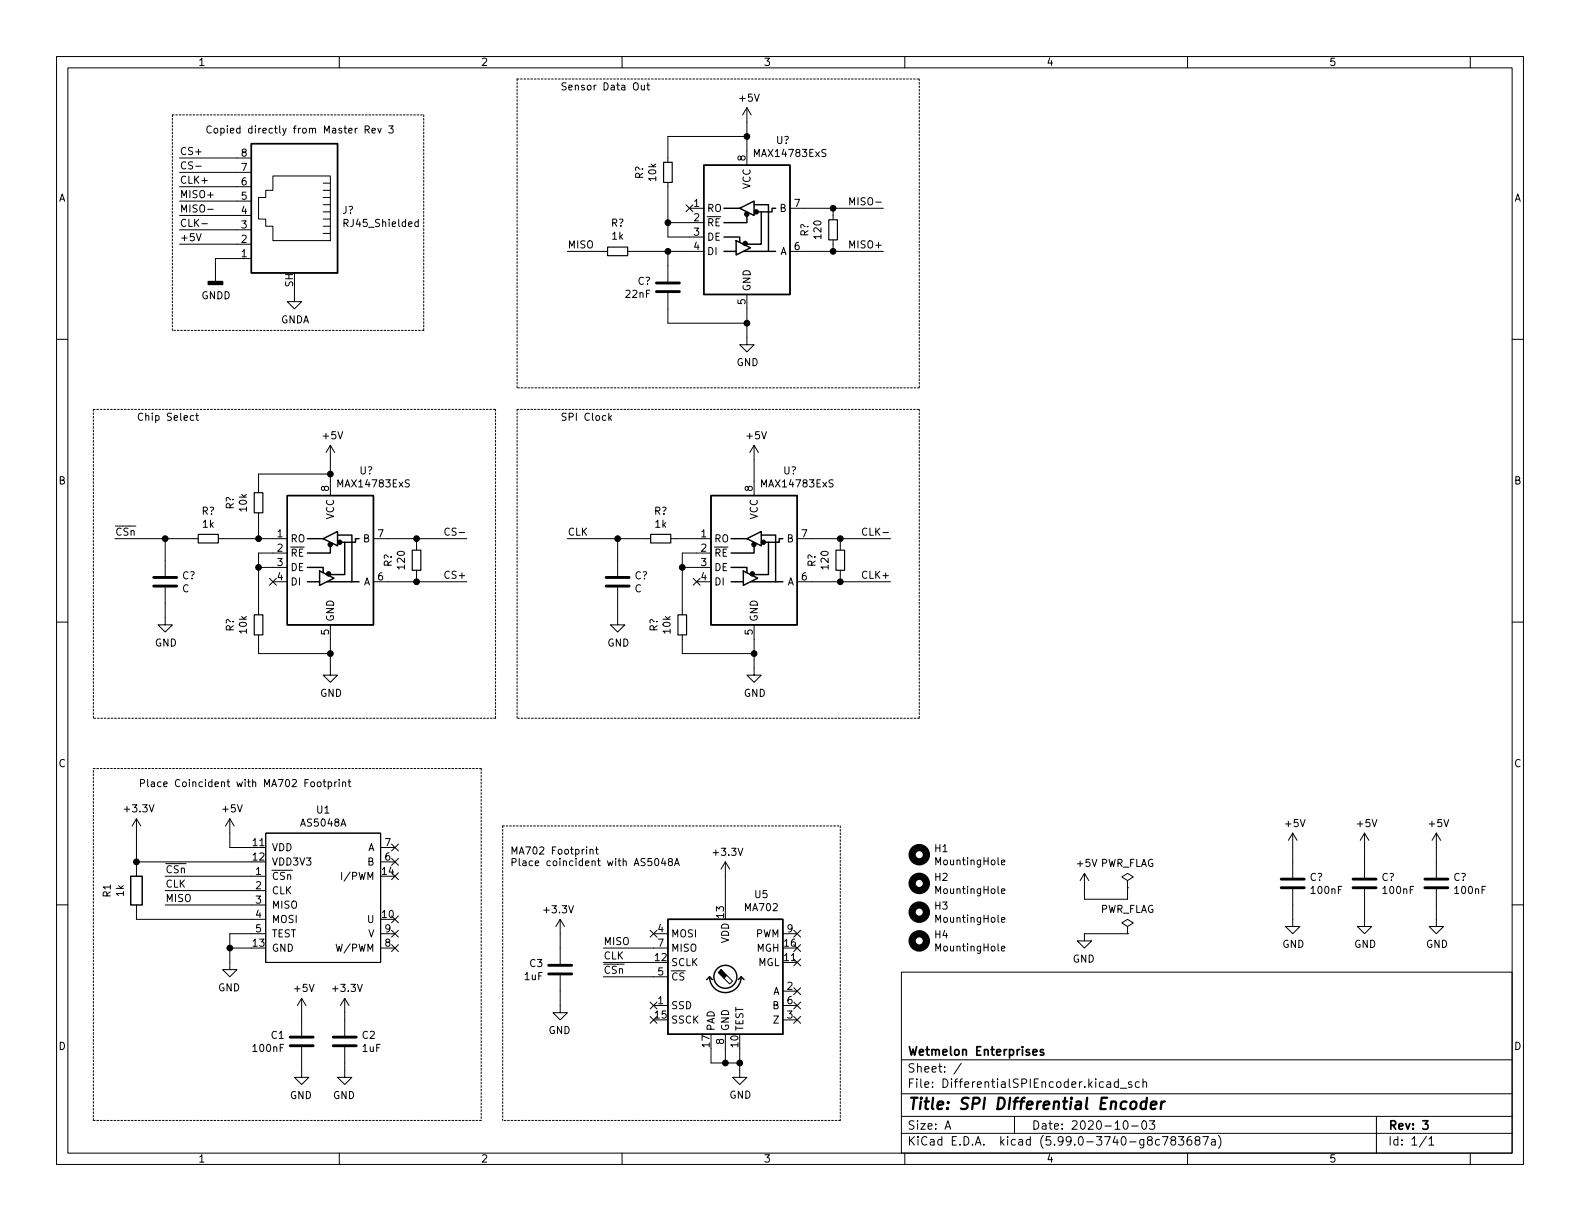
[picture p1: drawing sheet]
<svg xmlns="http://www.w3.org/2000/svg" width="279mm" height="216mm" viewBox="0 0 279 216" stroke-linecap="round" stroke-linejoin="round" font-family="sans-serif">
<g fill="none" stroke="#000" stroke-width=".18">
<path d="M10 10h259.4v195.9h-259.4zM12 12h255.4v191.9h-255.4zM60 10v2M110 10v2M112.1 14.8l.2-.2a.43 .43 0 0 1 .6 .5v.4a.42 .42 0 0 1-.5 .4 .42 .42 0 0 1-.4-.4zM113.4 15.1l.1 .7 .3 .1 .2-.1M114 15.1v.8M114.4 15.1h.5M114.6 14.6v1.1l.3 .2M132.1 19.1v10.1M132.1 19.1l-.8 1.2M132.1 19.1l.7 1.2"/>
<path d="M160 10v2M210 10v2M260 10v2M31.7 38.1h12.7M31.7 35.6h12.7M31.7 33h12.7M31.7 30.5h12.7M31.7 27.9h12.7M34.6 29.4h1M35.7 39.6h1M36.7 37h1M37.4 22.4a.6 .6 0 0 0-.9 .4 .6 .6 0 0 0 .6 .7l.3-.1"/>
<path d="M38 22.7h.3l.2 .2v.4l-.2 .2h-.3l-.2-.2zM39.1 22.7h.3l.3 .2-.2 .6h-.4M39.1 22.7v1.3M40.2 22.3v.1M40.2 22.7v.8M48.3 31.1h10.1v11.4h-10.1v-2.5h-1.3v-1.3h-1.3v-3.8h1.3v-1.2h1.3zM57.1 38.7h1.3M57.1 37.5h1.3M57.1 36.2h1.3M57.1 34.9h1.3M57.1 33.7h1.3M57.1 32.4h1.3"/>
<path d="M68.7 22.3h.8l-.4 .4 .4 .2v.5l-.2 .1-.6-.1M74 39.3l-.4-.1-.2 .3 .1 .5h.5M74 38.8v1.3M118.1 39.4h6.4M118.1 32.3v9.6h6.4M121.3 36.2l1.2 1.2M121.9 36.8h2.6M122.5 36.2l-1.2 1.2M132.1 24.1h-14v4.6M133.3 36.2h.1M139.7 36.8h16.5M147.3 36.8v2.1"/>
<path d="M150.3 36.2v-1.2l.4 .9 .4-.9v1.2M10 60h2M31.7 43.2h12.7M31.7 40.6h12.7M34.7 41.3l.5 1.3 .4-1.3M44.4 45.7h-6.3v4.1M52.1 50.8v2.5h1.2l-1.2 1.3-1.3-1.3h1.3M57.1 41.3h1.3M57.1 40h1.3M100.3 44.5h7.1M111 44.5h13.5M118.1 44.5v5.3"/>
<path d="M118.1 51.8v5.4h14M132.1 52.1v8.9h1.2l-1.2 1.2-1.3-1.2h1.3M139.7 44.5h16.5M147.3 42.4v2.1M267.4 60h2M34.2 73.5h-.3l-.3 .2 .2 .6h.4M34.6 73.5h.5M34.8 73.1v1l.3 .2M58.4 78.7l-.7 1.3M58.4 78.7v8.9M58.4 78.7l.8 1.3M107.7 73.1v1.2"/>
<path d="M107.8 73.8l.3 .5M108.1 73.5l-.4 .5M133.3 78.7l-.7 1.3M133.3 78.7v8.9M133.3 78.7l.8 1.3M20.3 95.3h14.8M29.2 95.3v6.6M38.6 95.3h12.2M45.7 90.7v4.6M50.8 97.8h-5.1v10.9M58.4 83.8h-12.7v3.3M59.7 94.6h.1"/>
<path d="M66 95.3h16.5M73.7 95.3v2M79.4 93.5a.6 .6 0 0 0-.8 .4 .6 .6 0 0 0 .6 .7l.2-.1M100.3 95.3h14.8M109.2 95.3v6.6M118.6 95.3h7.1M125.7 97.8h-5.1v10.9M134.6 94.6h.1M141 95.3h16.5M148.6 95.3v2M153.3 93.5a.6 .6 0 0 0-.8 .4 .6 .6 0 0 0 .5 .7l.3-.1M10 110h2"/>
<path d="M29.2 103.9v6.6h1.3l-1.3 1.3-1.3-1.3h1.3M45.7 112.3v3.3h12.7M45.7 100.3h5.1M47.7 102.3l1.2 1.2M48.3 102.9h2.5M48.9 102.3l-1.2 1.2M58.4 110.5v8.9h1.3l-1.3 1.3-1.3-1.3h1.3M66 102.9h16.5M73.7 100.8v2.1M109.2 103.9v6.6h1.3l-1.3 1.3-1.3-1.3h1.3M120.6 100.3h5.1M120.6 112.3v3.3h12.7"/>
<path d="M122.6 102.3l1.2 1.2M123.2 102.9h2.5M123.8 102.3l-1.2 1.2M133.3 110.5v8.9h1.3l-1.3 1.3-1.2-1.3h1.2M141 102.9h16.5M148.6 100.8v2.1M267.4 110h2M24.8 138.5l.6-.1 .2-.1-.1-.3-.7-.2v1.3M26.1 137.8v1.1l.2 .2M26.8 138.3h.5v.8M27.3 138.6h-.4l-.2 .2 .2 .3 .4-.1M28.5 138.3h-.4l-.2 .2 .1 .5h.5"/>
<path d="M29 138.7l.6-.1-.1-.3h-.4l-.1 .1v.6h.5M60.6 138.4l.2-.1h.3v.8M60.6 138.3v.8M61.5 138.3h.5M61.7 137.8v1.1l.3 .2M10 160h2M24.1 152.4h20.3M24.1 144.8l-.7 1.3M24.1 144.8v10.1M24.1 144.8l.8 1.3M29.2 154.9h17.8M29.2 157.5h17.8"/>
<path d="M40.6 144.8v5.1h6.4M40.6 144.8l-.7 1.3M40.6 144.8l.8 1.3M47 147.3h20.3v22.9h-20.3zM60.4 154.2v1.3M67.3 149.9h2.5M67.3 152.4h2.5M69.2 154.3l1.3 1.2M69.2 151.8l1.3 1.2M69.2 149.3l1.3 1.2M70.5 154.3l-1.3 1.2M70.5 151.8l-1.3 1.2"/>
<path d="M70.5 149.3l-1.3 1.2M104.3 150.3l.2-.1h.3l.1 .8M104.3 150.2v.8M105.3 150.2h.5M105.5 149.8v1l.3 .2M115.2 151.8h-.6v.6l.1-.1h.5l.1 .2-.1 .4-.2 .2-.4-.2M115.9 151.9l.2-.1a.68 .68 0 0 1 .4 .6 .68 .68 0 0 1-.4 .7l-.2-.2-.1-.3zM117.3 151.7l-.3 .9h.8M117.6 152.2v.9M118.4 152.3l-.2-.2v-.2l.2-.1 .4 .1 .1 .1v.2l-.6 .2-.1 .2v.2l.2 .3h.3l.2-.3v-.2l-.2-.3M119.3 153.1l.4-1.3 .4 1.3M119.4 152.7h.6"/>
<path d="M128.3 152.4v7.6M128.3 152.4l-.8 1.3M128.3 152.4l.7 1.3M177.1 157.6l.6-.1-.1-.3-.3-.1-.2 .2 .1 .6h.4M177.1 152.5l.6-.1-.1-.3h-.3l-.2 .2 .1 .6h.4M191.8 154.4l-.8 1.3M191.8 154.4v4.6h7.6v-2M191.8 154.4l.7 1.3M199.4 155.7l1-.6-1-.7-1 .7 1 .6v1.3M199.4 157h.1M228.6 157.2v6.6h1.3l-1.3 1.3-1.3-1.3h1.3M228.6 147.3v7.9"/>
<path d="M228.6 147.3l-.8 1.3M228.6 147.3l.8 1.3M241.3 157.2v6.6h1.3l-1.3 1.3-1.3-1.3h1.3M241.3 147.3l-.8 1.3M241.3 147.3v7.9M241.3 147.3l.8 1.3M254 157.2v6.6h1.3l-1.3 1.3-1.3-1.3h1.3M254 147.3l-.8 1.3M254 147.3v7.9M254 147.3l.8 1.3M267.4 160h2M24.1 160v2.6h22.9"/>
<path d="M29.2 160h17.8M40.6 167.6h3.8M47 165.1h-6.4v6.4h-1.2l1.2 1.2 1.3-1.2h-1.3M53.3 176.5l-.7 1.3M53.3 176.5v6.6M53.3 176.5l.8 1.3M61 176.5l-.8 1.3M61 176.5v6.6M61 176.5l.7 1.3M67.3 165.1h2.5M67.3 167.6h2.5M69.2 167l1.3 1.2"/>
<path d="M69.2 164.5l1.3 1.2M69.2 162l1.3 1.2M70.5 167l-1.3 1.2M70.5 164.5l-1.3 1.2M70.5 162l-1.3 1.2M99.1 172.5v6.6h-1.3l1.3 1.2 1.2-1.2h-1.2M99.1 162.6v7.8M99.1 162.6l.7 1.2M99.1 162.6l-.8 1.2M106.7 170.2h8.9M106.7 172.7h11.4M106.7 167.6h11.4"/>
<path d="M115 179.7l1.2 1.2M115 177.2l1.2 1.2M115 164.5l1.2 1.2M115.6 177.8h2.5M115.6 165.1h2.5M116.2 179.7l-1.2 1.2M116.2 177.2l-1.2 1.2M116.2 164.5l-1.2 1.2M128.5 172.5l1 1-.5 .5-1-1M138.4 177.8h2.6M138.4 170.2h2.6M138.4 175.3h2.6"/>
<path d="M138.4 165.1h2.6M140.4 164.5l1.2 1.2M140.4 169.6l1.2 1.2M140.4 179.7l1.2 1.2M140.4 174.7l1.2 1.2M140.4 177.2l1.2 1.2M140.4 167l1.2 1.2M141.6 164.5l-1.2 1.2M141.6 169.6l-1.2 1.2M141.6 179.7l-1.2 1.2M141.6 174.7l-1.2 1.2M141.6 177.2l-1.2 1.2"/>
<path d="M141.6 167l-1.2 1.2M159.4 171.9h108v32h-108zM177.1 167.7l.6-.1-.1-.2-.3-.1-.2 .2 .1 .6h.4M177.1 162.7l.6-.2-.1-.2-.3-.1-.2 .2 .1 .6h.4M199.4 163.8l1-.6-1-.6-1 .6 1 .6v1.3M199.4 165.1h.1M199.4 165.1h-7.6v1.3h-1.3l1.3 1.2 1.2-1.2h-1.2M53.3 185.2v5.3h-1.2l1.2 1.3 1.3-1.3h-1.3M61 185.2v5.3h-1.3l1.3 1.3 1.2-1.3h-1.2M125.7 185.4v2.6h5.1M128.3 182.9v5.1M130.8 185.4v5.1h1.3l-1.3 1.3-1.3-1.3h1.3"/>
<path d="M138.4 180.3h2.6M159.4 197.4h108M159.4 193.4h108M159.4 187.4h108M167.1 199.7l.5-1.5 .5 1.5M167.3 199.2h.7M170 188l-1.3 1.9M179.4 197.4v3M197.8 191.4l-.5-.1-.3 .3v.4l.2 .2h.6M197.8 190.8v1.5M198.1 192.4h1.2M198.8 198.2h.2a.81 .81 0 0 1 .6 .6 .81 .81 0 0 1-.3 .8l-.2 .1a.81 .81 0 0 1-.6-.6 .81 .81 0 0 1 .3-.9z"/>
<path d="M200.1 191.4l-.3-.1-.3 .2 .1 .2 .5 .2v.3h-.6M200.1 199.1h1.2M201.5 191.4l-.5-.1-.2 .3v.4l.1 .2h.6M202.1 198.2h.2a.81 .81 0 0 1 .5 .6 .81 .81 0 0 1-.3 .8l-.1 .1a.81 .81 0 0 1-.6-.6 .81 .81 0 0 1 .3-.9zM202.1 191.4l.2-.1 .4 .1 .1 .9M202.1 190.8v1.5M203.3 198.2h.9l-.5 .5 .4 .2v.6l-.2 .2h-.4l-.2-.2M243.4 197.4v6.5M60 203.9v2M110 203.9v2M159.4 200.4h108M160 203.9v2"/>
<path d="M205 201.5h-.4l-.3 .3v.4l.2 .2h.5M205.5 201h1l-.6 1.5M207.3 201.6l-.3-.3 .1-.2 .2-.1h.5l.1 .3-.1 .2-.6 .2-.2 .2 .1 .4 .2 .2h.3l.3-.3-.1-.4-.2-.2M208.4 201h.9l-.5 .5 .5 .2v.6l-.3 .2h-.4l-.2-.2M210 203.9v2M210.6 201a.59 .59 0 0 0-.7 .6v.6l.1 .2 .5 .1 .2-.2 .1-.5-.2-.2-.4-.1-.3 .3M211.6 201.6l-.3-.3 .1-.2 .2-.1h.4l.2 .3-.1 .2-.6 .2-.2 .2 .1 .4 .2 .2 .4-.1 .2-.2-.1-.4-.2-.2M212.7 201h1l-.7 1.5M214.3 201.5h.5l.1 1M214.9 201.8l-.5 .1a.29 .29 0 0 0-.2 .3 .29 .29 0 0 0 .2 .3l.5-.1M215.5 200.8a1.72 1.72 0 0 1 0 2.2M252.3 200.9l-1.3 1.9"/>
<path d="M252.7 201.4l.4-.4v1.5M252.7 202.5h.8M260 203.9v2"/>
</g>
<path d="M182.7 186.1l.7-.2-.1-.2-.4-.1-.2 .2v.7h.6M184.5 185.7l-.3-.1-.2 .2v.2l.5 .1v.4h-.5M251.6 198.2h.9l-.5 .5 .5 .2v.6l-.3 .2h-.4l-.2-.2" fill="none" stroke="#000" stroke-width=".3"/>
<path d="M200.1 195a.52 .52 0 0 1 .5-.2 .52 .52 0 0 1 .4 .4l-.1 .5a.55 .55 0 0 1-.5 .4 .55 .55 0 0 1-.5-.4zM202.7 194.9a.66 .66 0 0 0-1 .3v.5l.1 .3 .2 .1 .6-.1M202.8 194.1l-.2 2M203.5 195.4l1-.2-.1-.3-.1-.1-.6 .1-.2 .9 .2 .3 .6-.1M205.4 194.8l-.2 1.3M206 194.8l-.4 .1-.2 .3" fill="none" stroke="#000" stroke-width=".4"/>
<g fill="none" stroke="#000" stroke-width=".51">
<path d="M116.1 51.6h4M116.1 50h4M27.2 103.6h4M27.2 102.1h4M107.2 103.6h4.1M107.2 102.1h4.1M226.6 157h4M226.6 155.4h4M239.3 157h4M239.3 155.4h4M252 157h4M252 155.4h4"/>
<path d="M97 172.2h4.1M97 170.7h4.1M51.3 184.9h4.1M51.3 183.4h4.1M58.9 184.9h4.1M58.9 183.4h4.1"/>
</g>
<g fill="none" stroke="#000" stroke-width=".25">
<path d="M44.4 25.4h15.3v22.9h-15.3zM124.5 29.2h15.2v22.9h-15.2zM128 36.8h2.8M130.8 36.8l2.5-1.2v2.5zM132.1 38.1v1.3h-4.1M133.3 36.2h2.6v8.3M134.6 37.5v5.7h-2.5M137.2 36.8h-.7v.7h-2.5M128 41.9h2.8v.6M128 44.5h2.2M130.2 42.5l2.5 1.3-2.5 1.3zM130.8 42.6v.2"/>
<path d="M131.4 44.5h5.8M50.8 87.6h15.2v22.9h-15.2zM54.4 95.3h2.7M57.1 95.3l2.6-1.3v2.5zM58.4 96.5v1.3h-4M59.7 94.6h2.5v8.3M61 95.9v5.7h-2.6M63.5 95.3h-.6v.6h-2.6M125.7 87.6h15.3v22.9h-15.3zM129.3 95.3h2.8M132.1 95.3l2.5-1.3v2.5zM133.3 96.5v1.3h-4"/>
<path d="M134.6 94.6h2.6v8.3M135.9 95.9v5.7h-2.6M138.4 95.3h-.6v.6h-2.5M54.4 100.3h2.7v.9M54.4 102.9h2.1M56.5 101l2.6 1.2-2.6 1.3zM57.8 102.9h5.7M129.3 100.3h2.8v.9M129.3 102.9h2.1M131.4 101l2.6 1.2-2.6 1.3zM132.7 102.9h5.7M23.1 154.9h2v5.1h-2z"/>
<path d="M118.1 162.6h20.3v20.3h-20.3zM125.5 172.7a2.79 2.79 0 0 0 2.8 2.8 2.79 2.79 0 0 0 2.8-2.8M125.5 172.7l-.5 .5M125.5 172.7l.5 .5M131.1 172.7l-.5 .5M131.1 172.7l.5 .5"/>
<circle cx="128.3" cy="172.7" r="2.03"/>
</g>
<g fill="#000" stroke="#000" stroke-width=".18">
<path d="M127.5 171.5l1 1-.5 .5-1-1 .5-.5 .1 .1z"/>
<circle cx="118.1" cy="39.4" r=".51"/>
<circle cx="132.1" cy="24.1" r=".51"/>
<circle cx="147.3" cy="36.8" r=".51"/>
<circle cx="118.1" cy="44.5" r=".51"/>
<circle cx="132.1" cy="57.2" r=".51"/>
<circle cx="147.3" cy="44.5" r=".51"/>
<circle cx="29.2" cy="95.3" r=".51"/>
<circle cx="45.7" cy="95.3" r=".51"/>
<circle cx="58.4" cy="83.8" r=".51"/>
<circle cx="73.7" cy="95.3" r=".51"/>
<circle cx="109.2" cy="95.3" r=".51"/>
<circle cx="148.6" cy="95.3" r=".51"/>
<circle cx="45.7" cy="100.3" r=".51"/>
<circle cx="58.4" cy="115.6" r=".51"/>
<circle cx="73.7" cy="102.9" r=".51"/>
<circle cx="120.7" cy="100.3" r=".51"/>
<circle cx="133.4" cy="115.6" r=".51"/>
<circle cx="148.6" cy="102.9" r=".51"/>
<circle cx="24.1" cy="152.4" r=".51"/>
<circle cx="40.6" cy="167.6" r=".51"/>
<circle cx="128.3" cy="188" r=".51"/>
<circle cx="130.8" cy="188" r=".51"/>
</g>
<g fill="#000" stroke="#000" stroke-width=".25">
<path d="M36.8 49.8h2.6v.5h-2.6z"/>
<circle cx="132.1" cy="37.9" r=".36"/>
<circle cx="133.7" cy="37.5" r=".36"/>
<circle cx="131.8" cy="43.1" r=".36"/>
<circle cx="58.4" cy="96.3" r=".36"/>
<circle cx="60.1" cy="95.9" r=".36"/>
<circle cx="133.3" cy="96.3" r=".36"/>
<circle cx="135" cy="95.9" r=".36"/>
<circle cx="58.1" cy="101.5" r=".36"/>
<circle cx="133" cy="101.5" r=".36"/>
</g>
<path d="M117.3 28.7h1.6v3.6h-1.6zM146.6 38.9h1.5v3.5h-1.5zM107.4 43.7h3.6v1.5h-3.6zM35.1 94.5h3.5v1.5h-3.5zM45 87.1h1.5v3.6h-1.5zM72.9 97.3h1.5v3.5h-1.5zM115.1 94.5h3.5v1.5h-3.5zM147.8 97.3h1.6v3.5h-1.6zM45 108.7h1.5v3.6h-1.5zM119.9 108.7h1.5v3.6h-1.5z" fill="none" stroke="#000" stroke-width=".2"/>
<g fill="none" stroke="#000" stroke-width="1.3">
<circle cx="162.6" cy="156.2" r="1.27"/>
<circle cx="162.6" cy="151.1" r="1.27"/>
<circle cx="162.6" cy="166.4" r="1.27"/>
<circle cx="162.6" cy="161.3" r="1.27"/>
</g>
<g fill="none" stroke="#000" stroke-width=".18" stroke-dasharray=".3 .3">
<path d="M91.4 14h71.2M91.4 14v54.6M162.6 14v54.6M30.5 20.3h44.4M30.5 20.3v38.1M74.9 20.3v38.1M74.9 58.4h-44.4M16.5 72.4v54.6M16.5 72.4h71.1M87.6 72.4v54.6M91.4 72.4v54.6M91.4 72.4h71.2"/>
<path d="M162.6 72.4v54.6M162.6 68.6h-71.2M16.5 135.9h68.6M85.1 135.9v62.2M87.6 127h-71.1M162.6 127h-71.2M88.9 146.1v52M88.9 146.1h59.7M148.6 146.1v52M16.5 198.1v-62.2M85.1 198.1h-68.6M148.6 198.1h-59.7"/>
</g>
<text font-size="2.8" x="160.4" y="196.2">Title: SPI DIfferential Encoder</text>
<g font-size="2.1">
<text x="160.4" y="189.7">Sheet: /</text>
<text x="160.4" y="186.7">Wetmelon Enterprises</text>
<text x="160.4" y="192.4">File: DifferentialSPIEncoder.kicad_sch</text>
<text x="160.4" y="202.5">KiCad E.D.A. kicad (5.99.0-3740-g8c783687a)</text>
<text x="160.4" y="199.7">Size: A</text>
<text x="182.4" y="199.7">Date: 2020-10-03</text>
<text x="245.4" y="199.7">Rev: 3</text>
<text x="245.4" y="202.5">Id: 1/1</text>
</g>
<g font-size="1.8">
<text x="35" y="11.6">1</text>
<text x="85" y="11.6">2</text>
<text x="135" y="11.6">3</text>
<text x="185" y="11.6">4</text>
<text x="235" y="11.6">5</text>
<text x="99.1" y="16">Sensor Data Out</text>
<text x="130.9" y="18">+5V</text>
<text x="41.2" y="23.6">Copied directly from Master Rev 3</text>
<text x="31.7" y="29.9">CS-</text>
<text x="31.7" y="27.4">CS+</text>
<text x="42.7" y="27.7">8</text>
<text x="131.8" y="28.4" transform="rotate(-90 131.8 28.4)">8</text>
<text x="133.6" y="27.7">MAX14783ExS</text>
<text x="137.3" y="25.4">U?</text>
<text x="10.3" y="35.6">A</text>
<text x="31.7" y="32.5">CLK+</text>
<text x="31.7" y="35">MISO+</text>
<text x="42.7" y="35.3">5</text>
<text x="42.7" y="32.8">6</text>
<text x="42.7" y="30.2">7</text>
<text x="113.7" y="31.7" transform="rotate(-90 113.7 31.7)">R?</text>
<text x="116" y="32" transform="rotate(-90 116 32)">10k</text>
<text x="132.7" y="33.5" transform="rotate(-90 132.7 33.5)">VCC</text>
<text x="267.7" y="35.6">A</text>
<text x="31.7" y="40.1">CLK-</text>
<text x="31.7" y="37.6">MISO-</text>
<text x="42.7" y="40.4">3</text>
<text x="42.7" y="37.8">4</text>
<text x="60.5" y="37.8">J?</text>
<text x="61.1" y="40.1">RJ45_Shielded</text>
<text x="108" y="40.1">R?</text>
<text x="122.7" y="36.6">1</text>
<text x="122.7" y="39.1">2</text>
<text x="122.7" y="41.7">3</text>
<text x="125" y="37.5">RO</text>
<text x="125" y="40">~RE</text>
<text x="137.9" y="37.5">B</text>
<text x="140.5" y="36.6">7</text>
<text x="142.9" y="41.8" transform="rotate(-90 142.9 41.8)">R?</text>
<text x="151.1" y="36.3">MISO-</text>
<text x="31.7" y="42.6">+5V</text>
<text x="42.7" y="45.5">1</text>
<text x="42.7" y="42.9">2</text>
<text x="100.3" y="43.9">MISO</text>
<text x="108.2" y="42.4">1k</text>
<text x="122.7" y="44.2">4</text>
<text x="125" y="42.5">DE</text>
<text x="125" y="45.1">DI</text>
<text x="137.9" y="45.1">A</text>
<text x="140.5" y="44.2">6</text>
<text x="145.2" y="42.1" transform="rotate(-90 145.2 42.1)">120</text>
<text x="150.7" y="43.9">MISO+</text>
<text x="35.6" y="52.9">GNDD</text>
<text x="51.8" y="50.8" transform="rotate(-90 51.8 50.8)">SH</text>
<text x="110.7" y="52.7">22nF</text>
<text x="112.8" y="50.4">C?</text>
<text x="131.8" y="53.8" transform="rotate(-90 131.8 53.8)">5</text>
<text x="132.7" y="51.6" transform="rotate(-90 132.7 51.6)">GND</text>
<text x="49.6" y="57.2">GNDA</text>
<text x="130.2" y="64.7">GND</text>
<text x="24.1" y="74.4">Chip Select</text>
<text x="57.2" y="77.7">+5V</text>
<text x="99.1" y="74.4">SPI Clock</text>
<text x="132.1" y="77.7">+5V</text>
<text x="63.6" y="83.9">U?</text>
<text x="138.5" y="83.9">U?</text>
<text x="10.3" y="85.7">B</text>
<text x="58.2" y="86.9" transform="rotate(-90 58.2 86.9)">8</text>
<text x="59.9" y="86.2">MAX14783ExS</text>
<text x="133.1" y="86.9" transform="rotate(-90 133.1 86.9)">8</text>
<text x="134.9" y="86.2">MAX14783ExS</text>
<text x="267.7" y="85.7">B</text>
<text x="20.3" y="94.7">~CSn</text>
<text x="35.7" y="91">R?</text>
<text x="35.8" y="93.3">1k</text>
<text x="41.3" y="90.1" transform="rotate(-90 41.3 90.1)">R?</text>
<text x="43.6" y="90.4" transform="rotate(-90 43.6 90.4)">10k</text>
<text x="49" y="95">1</text>
<text x="51.3" y="95.9">RO</text>
<text x="59.1" y="91.9" transform="rotate(-90 59.1 91.9)">VCC</text>
<text x="64.3" y="95.9">B</text>
<text x="66.8" y="95">7</text>
<text x="79.5" y="94.7">CS-</text>
<text x="100.3" y="94.7">CLK</text>
<text x="115.7" y="91">R?</text>
<text x="115.9" y="93.3">1k</text>
<text x="124" y="95">1</text>
<text x="126.2" y="95.9">RO</text>
<text x="134" y="91.9" transform="rotate(-90 134 91.9)">VCC</text>
<text x="139.2" y="95.9">B</text>
<text x="141.7" y="95">7</text>
<text x="153.3" y="94.7">CLK-</text>
<text x="49" y="97.5">2</text>
<text x="49" y="100.1">3</text>
<text x="51.3" y="98.4">~RE</text>
<text x="51.3" y="101">DE</text>
<text x="69.3" y="100.2" transform="rotate(-90 69.3 100.2)">R?</text>
<text x="71.6" y="100.5" transform="rotate(-90 71.6 100.5)">120</text>
<text x="124" y="97.5">2</text>
<text x="124" y="100.1">3</text>
<text x="126.2" y="98.4">~RE</text>
<text x="126.2" y="101">DE</text>
<text x="144.2" y="100.2" transform="rotate(-90 144.2 100.2)">R?</text>
<text x="146.5" y="100.5" transform="rotate(-90 146.5 100.5)">120</text>
<text x="32.2" y="104.7">C</text>
<text x="32.2" y="102.4">C?</text>
<text x="49" y="102.6">4</text>
<text x="51.3" y="103.5">DI</text>
<text x="64.3" y="103.5">A</text>
<text x="66.8" y="102.6">6</text>
<text x="79.1" y="102.3">CS+</text>
<text x="112.2" y="104.7">C</text>
<text x="112.2" y="102.4">C?</text>
<text x="124" y="102.6">4</text>
<text x="126.2" y="103.5">DI</text>
<text x="139.2" y="103.5">A</text>
<text x="141.7" y="102.6">6</text>
<text x="152.8" y="102.3">CLK+</text>
<text x="41.3" y="111.7" transform="rotate(-90 41.3 111.7)">R?</text>
<text x="43.6" y="112" transform="rotate(-90 43.6 112)">10k</text>
<text x="58.2" y="112.3" transform="rotate(-90 58.2 112.3)">5</text>
<text x="59.1" y="110" transform="rotate(-90 59.1 110)">GND</text>
<text x="116.3" y="111.7" transform="rotate(-90 116.3 111.7)">R?</text>
<text x="118.6" y="112" transform="rotate(-90 118.6 112)">10k</text>
<text x="133.1" y="112.3" transform="rotate(-90 133.1 112.3)">5</text>
<text x="134" y="110" transform="rotate(-90 134 110)">GND</text>
<text x="27.4" y="114.3">GND</text>
<text x="107.4" y="114.3">GND</text>
<text x="56.6" y="123.2">GND</text>
<text x="131.5" y="123.2">GND</text>
<text x="10.3" y="135.6">C</text>
<text x="267.7" y="135.6">C</text>
<text x="22.2" y="143.6">+3.3V</text>
<text x="29.5" y="139.2">Place Coincident with MA702 Footprint</text>
<text x="39.4" y="143.6">+5V</text>
<text x="56" y="143.8">U1</text>
<text x="44.7" y="149.6">11</text>
<text x="53.3" y="146.1">AS5048A</text>
<text x="68.1" y="149.6">7</text>
<text x="227.4" y="146.2">+5V</text>
<text x="240.1" y="146.2">+5V</text>
<text x="252.8" y="146.2">+5V</text>
<text x="29.2" y="154.4">~CSn</text>
<text x="44.7" y="152.1">12</text>
<text x="45.2" y="154.7">1</text>
<text x="48" y="155.6">~CSn</text>
<text x="48" y="150.5">VDD</text>
<text x="48" y="153">VDD3V3</text>
<text x="61" y="155.6">I/PWM</text>
<text x="65" y="153">B</text>
<text x="65" y="150.5">A</text>
<text x="67.6" y="154.7">14</text>
<text x="68.1" y="152.1">6</text>
<text x="90.2" y="151.1">MA702 Footprint</text>
<text x="90.2" y="153.1">Place coincident with AS5048A</text>
<text x="126.3" y="151.3">+3.3V</text>
<text x="165.3" y="155.7">H2</text>
<text x="165.3" y="150.7">H1</text>
<text x="165.7" y="153">MountingHole</text>
<text x="190.6" y="153.3">+5V PWR_FLAG</text>
<text x="231.6" y="155.8">C?</text>
<text x="244.3" y="155.8">C?</text>
<text x="257" y="155.8">C?</text>
<text x="19.6" y="158.6" transform="rotate(-90 19.6 158.6)">R1</text>
<text x="21.9" y="158.5" transform="rotate(-90 21.9 158.5)">1k</text>
<text x="29.2" y="159.5">MISO</text>
<text x="29.2" y="156.9">CLK</text>
<text x="45.2" y="157.2">2</text>
<text x="45.2" y="159.8">3</text>
<text x="48" y="158.1">CLK</text>
<text x="48" y="160.7">MISO</text>
<text x="96.4" y="161.5">+3.3V</text>
<text x="131.8" y="161.1">MA702</text>
<text x="133.5" y="158.8">U5</text>
<text x="165.3" y="160.8">H3</text>
<text x="165.7" y="158.1">MountingHole</text>
<text x="194.4" y="161.4">PWR_FLAG</text>
<text x="232" y="158.1">100nF</text>
<text x="244.7" y="158.1">100nF</text>
<text x="257.4" y="158.1">100nF</text>
<text x="44.7" y="167.4">13</text>
<text x="45.2" y="162.3">4</text>
<text x="45.2" y="164.8">5</text>
<text x="48" y="163.2">MOSI</text>
<text x="48" y="165.7">TEST</text>
<text x="65" y="163.2">U</text>
<text x="65.1" y="165.7">V</text>
<text x="67.6" y="162.3">10</text>
<text x="68.1" y="167.4">8</text>
<text x="68.1" y="164.8">9</text>
<text x="106.7" y="167.1">MISO</text>
<text x="116.3" y="164.8">4</text>
<text x="116.3" y="167.4">7</text>
<text x="118.6" y="165.7">MOSI</text>
<text x="128" y="162.3" transform="rotate(-90 128 162.3)">13</text>
<text x="128.9" y="166.8" transform="rotate(-90 128.9 166.8)">VDD</text>
<text x="133.6" y="165.7">PWM</text>
<text x="138.7" y="167.4">16</text>
<text x="139.2" y="164.8">9</text>
<text x="165.3" y="165.9">H4</text>
<text x="165.7" y="163.1">MountingHole</text>
<text x="226.7" y="167.6">GND</text>
<text x="239.4" y="167.6">GND</text>
<text x="252.1" y="167.6">GND</text>
<text x="48" y="168.3">GND</text>
<text x="59.8" y="168.3">W/PWM</text>
<text x="92.8" y="173.3">1uF</text>
<text x="93.7" y="171">C3</text>
<text x="106.7" y="169.6">CLK</text>
<text x="106.7" y="172.2">~CSn</text>
<text x="115.9" y="169.9">12</text>
<text x="116.3" y="172.5">5</text>
<text x="118.6" y="170.8">SCLK</text>
<text x="118.6" y="173.4">~CS</text>
<text x="118.6" y="168.3">MISO</text>
<text x="133.8" y="168.3">MGH</text>
<text x="134" y="170.8">MGL</text>
<text x="138.7" y="169.9">11</text>
<text x="165.7" y="168.2">MountingHole</text>
<text x="189.7" y="170.2">GND</text>
<text x="38.5" y="175.3">GND</text>
<text x="52.1" y="175.4">+5V</text>
<text x="59" y="175.4">+3.3V</text>
<text x="116.3" y="177.5">1</text>
<text x="118.6" y="178.4">SSD</text>
<text x="136.6" y="175.9">A</text>
<text x="136.6" y="178.4">B</text>
<text x="139.2" y="175">2</text>
<text x="139.2" y="177.5">6</text>
<text x="10.3" y="185.7">D</text>
<text x="44.9" y="186">100nF</text>
<text x="48" y="183.7">C1</text>
<text x="64.1" y="183.7">C2</text>
<text x="64.1" y="186">1uF</text>
<text x="97" y="182.8">GND</text>
<text x="115.9" y="180.1">15</text>
<text x="118.6" y="181">SSCK</text>
<text x="125.5" y="185.1" transform="rotate(-90 125.5 185.1)">17</text>
<text x="126.4" y="182.4" transform="rotate(-90 126.4 182.4)">PAD</text>
<text x="128" y="184.6" transform="rotate(-90 128 184.6)">8</text>
<text x="128.9" y="182.4" transform="rotate(-90 128.9 182.4)">GND</text>
<text x="130.6" y="185.1" transform="rotate(-90 130.6 185.1)">10</text>
<text x="131.4" y="182.4" transform="rotate(-90 131.4 182.4)">TEST</text>
<text x="136.8" y="181">Z</text>
<text x="139.2" y="180.1">3</text>
<text x="267.7" y="185.7">D</text>
<text x="51.2" y="194.3">GND</text>
<text x="58.9" y="194.3">GND</text>
<text x="129" y="194.3">GND</text>
<text x="35" y="205.6">1</text>
<text x="85" y="205.6">2</text>
<text x="135" y="205.6">3</text>
<text x="185" y="205.6">4</text>
<text x="235" y="205.6">5</text>
</g>
</svg>
